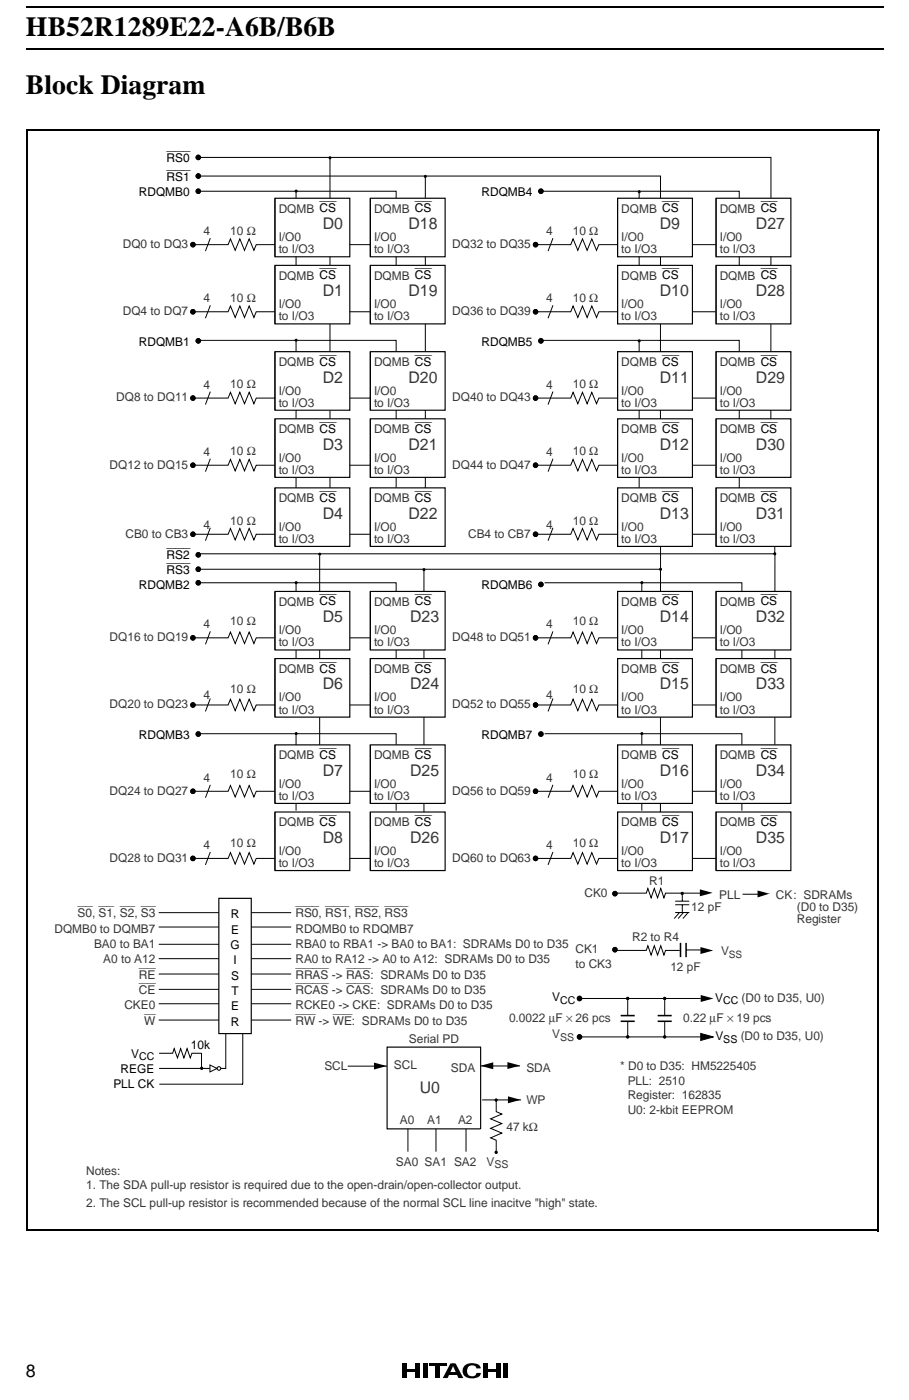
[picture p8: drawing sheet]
<svg xmlns="http://www.w3.org/2000/svg" width="162mm" height="249mm" viewBox="0 0 162 249" stroke-linecap="round" stroke-linejoin="round" font-family="sans-serif">
<path d="M4.6 1.3h152.5M4.6 8.7h152.5" fill="none" stroke="#000" stroke-width=".25"/>
<path d="M71.3 242.3h19.1v3.1h-19.1z" fill="#fff"/>
<g fill="#000">
<path d="M71.6 242.6h.7v2.6h-.7zM72.3 243.6h1.6v.4h-1.6zM73.9 242.6h.7v2.6h-.7zM75.2 242.6h.8v2.6h-.8zM77.5 242.6h.7v2.6h-.7zM79.8 244.2h1.5v.4h-1.5zM80.3 242.6h.7l1.3 2.6h-.8zM80.1 242.6h.6l-1.1 2.6h-.9zM82.7 242.9l.5-.3 .8-.1a1.41 1.41 0 0 1 1.4 .9h-.7a.62 .62 0 0 0-.8-.5 .95 .95 0 0 0-.8 1.3 .95 .95 0 0 0 1.5 .3l.1-.3h.8a1.27 1.27 0 0 1-1.6 1 1.37 1.37 0 0 1-1.5-.7 1.37 1.37 0 0 1 .3-1.6zM85.8 242.6h.8v2.6h-.8zM86.6 243.6h1.6v.4h-1.6zM88.2 242.6h.7v2.6h-.7z"/>
<path d="M89.5 242.6h.7v2.6h-.7z"/>
</g>
<path d="M76.3 242.8h3.1" fill="none" stroke="#000" stroke-width=".44"/>
<path d="M9.7 26.4h142.9v188.9h-142.9z" fill="#fff"/>
<g fill="none" stroke="#000" stroke-width=".18">
<path d="M58.7 28v59.3M34.3 43.5h6.2l.5-1 .8 2 .8-2 .9 2 .8-2 .8 2 .4-1h24.7M34.3 55.5h6.2l.5-1.1 .8 2.1 .8-2.1 .9 2.1 .8-2.1 .8 2.1 .4-1h24.7M95.2 43.5h6.2l.5-1 .8 2 .8-2 .9 2 .8-2 .8 2 .4-1h20.8M95.2 55.5h6.2l.5-1.1 .8 2.1 .8-2.1 .9 2.1 .8-2.1 .8 2.1 .4-1h20.8M34.3 70.8h6.2l.5-1 .8 2 .8-2 .9 2 .8-2 .8 2 .4-1h24.7M95.2 70.8h6.2l.5-1 .8 2 .8-2 .9 2 .8-2 .8 2 .4-1h20.8M34.3 82.8h6.2l.5-1.1 .8 2.1 .8-2.1 .9 2.1 .8-2.1 .8 2.1 .4-1h24.7M34.3 95h6.2l.5-1 .8 2.1 .8-2.1 .9 2.1 .8-2.1 .8 2.1 .4-1.1h24.7M95.2 82.8h6.2l.5-1.1 .8 2.1 .8-2.1 .9 2.1 .8-2.1 .8 2.1 .4-1h20.8M95.2 95h6.2l.5-1 .8 2.1 .8-2.1 .9 2.1 .8-2.1 .8 2.1 .4-1.1h20.8M117.4 91.9v9.4"/>
<path d="M137.7 89v9.7M34.3 113.5h6.2l.5-1.1 .8 2.1 .8-2.1 .9 2.1 .8-2.1 .8 2.1 .4-1h23.9M95.2 113.5h6.2l.5-1.1 .8 2.1 .8-2.1 .9 2.1 .8-2.1 .8 2.1 .4-1h20.8M34.3 125.4h6.2l.5-1 .8 2 .8-2 .9 2 .8-2 .8 2 .4-1h23.9M95.2 125.4h6.2l.5-1 .8 2 .8-2 .9 2 .8-2 .8 2 .4-1h20.8M34.3 140.8h6.2l.5-1.1 .8 2.1 .8-2.1 .9 2.1 .8-2.1 .8 2.1 .4-1h23.9M34.3 152.7h6.2l.5-1 .8 2 .8-2 .9 2 .8-2 .8 2 .4-1h23.9M95.2 140.8h6.2l.5-1.1 .8 2.1 .8-2.1 .9 2.1 .8-2.1 .8 2.1 .4-1h20.8M95.2 152.7h6.2l.5-1 .8 2 .8-2 .9 2 .8-2 .8 2 .4-1h20.8"/>
</g>
<g fill="#fff" stroke="#000" stroke-width=".18">
<path d="M28.2 162.4h23.6z"/>
<path d="M28.2 164.9h23.6z"/>
<path d="M28.2 168h23.6z"/>
<path d="M28.2 170.5h23.6z"/>
<path d="M28.2 173.3h23.6z"/>
<path d="M28.2 176h23.6z"/>
<path d="M28.2 178.6h23.6z"/>
<path d="M28.2 181.5h23.6z"/>
</g>
<path d="M35.3 34h35.1v13.7M52.6 34v13.7M75.6 31.3v56M96.3 34h35.1v13.7M113.6 34v13.7" fill="none" stroke="#000" stroke-width=".18"/>
<path d="M48.9 35.3h13.3v10.4h-13.3z" fill="#fff" stroke="#000" stroke-width=".21"/>
<g fill="#000">
<path d="M124.5 177l2.3 .6-2.3 .6zM124.5 183.9l2.3 .6-2.3 .6z"/>
<circle cx="35.2" cy="31.3" r=".47"/>
<circle cx="35.2" cy="34" r=".47"/>
<circle cx="35.2" cy="28" r=".47"/>
<circle cx="52.6" cy="34" r=".27"/>
<circle cx="58.7" cy="28.1" r=".27"/>
<circle cx="75.6" cy="31.4" r=".27"/>
<circle cx="113.6" cy="34.1" r=".27"/>
<circle cx="34.3" cy="43.5" r=".47"/>
<circle cx="52.6" cy="60.5" r=".27"/>
<circle cx="113.6" cy="60.6" r=".27"/>
<circle cx="137.7" cy="98.5" r=".27"/>
<circle cx="35.2" cy="103.7" r=".47"/>
<circle cx="52.6" cy="103.6" r=".27"/>
<circle cx="114.1" cy="103.6" r=".27"/>
<circle cx="117.4" cy="101.3" r=".27"/>
<circle cx="52.6" cy="130.5" r=".27"/>
<circle cx="114.1" cy="130.5" r=".27"/>
<circle cx="103" cy="177.6" r=".47"/>
<circle cx="111.6" cy="177.6" r=".27"/>
<circle cx="118.1" cy="177.6" r=".27"/>
<circle cx="103" cy="184.5" r=".47"/>
<circle cx="111.6" cy="184.5" r=".27"/>
<circle cx="118.1" cy="184.5" r=".27"/>
</g>
<g fill="none" stroke="#000" stroke-width=".18">
<path d="M35.3 31.3h82.1v49.8M35.3 28h101.7v54.1M48.9 35.3v10.3M37.4 42.4l-.9 2.3M35.3 60.6h35.1v28.9M52.6 60.6v28.9M96.3 60.6h35.1v28.9M113.6 60.6v28.9M35.3 103.7h35.1v13.7M52.6 103.7v13.7M96.8 103.7h35.1v13.7M114.1 103.7v13.7"/>
<path d="M35.3 130.5h35.1v13.7M52.6 130.5v13.7M96.8 130.5h35.1v13.7M114.1 130.5v13.7M121.3 159v1.3M103 177.6h21.5M111.6 177.6v3.1M118.1 177.6v3.1M120 162.3h2.5M120 160.3h2.5M120 161h2.5M121.3 161v1.3"/>
<path d="M122 169h3M103 184.5h21.5M111.6 181.7v2.8M118.1 181.7v2.8M124.6 183.9l2.2 .6-2.2 .6z"/>
<circle cx="35.2" cy="31.3" r=".41"/>
<circle cx="35.2" cy="34" r=".41"/>
<circle cx="35.2" cy="28" r=".41"/>
<circle cx="34.3" cy="43.5" r=".41"/>
<circle cx="35.2" cy="103.7" r=".41"/>
<circle cx="103" cy="177.6" r=".41"/>
<circle cx="111.6" cy="177.6" r=".2"/>
<circle cx="118.1" cy="177.6" r=".2"/>
<circle cx="103" cy="184.5" r=".41"/>
<circle cx="111.6" cy="184.5" r=".2"/>
<circle cx="118.1" cy="184.5" r=".2"/>
</g>
<path d="M121 167.7v2.6M122 167.7v2.6M110.3 180.7h2.5M110.3 181.7h2.5M116.9 180.7h2.5M116.9 181.7h2.5" fill="none" stroke="#000" stroke-width=".27"/>
<circle cx="121.3" cy="158.9" r=".2" fill="#000" stroke="#000" stroke-width=".18"/>
<path d="M48.9 47.2h13.3v10.4h-13.3z" fill="#fff" stroke="#000" stroke-width=".21"/>
<circle cx="34.3" cy="55.5" r=".47" fill="#000"/>
<g fill="none" stroke="#000" stroke-width=".18">
<path d="M37.4 54.3l-.9 2.3M48.9 47.2v10.4"/>
<circle cx="34.3" cy="55.5" r=".41"/>
</g>
<path d="M48.9 62.6h13.3v10.4h-13.3z" fill="#fff" stroke="#000" stroke-width=".21"/>
<g fill="#000">
<circle cx="34.3" cy="70.8" r=".47"/>
<circle cx="35.2" cy="60.6" r=".47"/>
</g>
<g fill="none" stroke="#000" stroke-width=".18">
<path d="M37.4 69.7l-.9 2.3M48.9 62.6v10.3"/>
<circle cx="34.3" cy="70.8" r=".41"/>
<circle cx="35.2" cy="60.6" r=".41"/>
</g>
<path d="M48.9 74.5h13.3v10.4h-13.3z" fill="#fff" stroke="#000" stroke-width=".21"/>
<circle cx="34.3" cy="82.8" r=".47" fill="#000"/>
<g fill="none" stroke="#000" stroke-width=".18">
<path d="M48.9 74.5v10.4M37.4 81.6l-.9 2.3"/>
<circle cx="34.3" cy="82.8" r=".41"/>
</g>
<path d="M48.9 86.8h13.3v10.4h-13.3z" fill="#fff" stroke="#000" stroke-width=".21"/>
<circle cx="34.3" cy="95" r=".47" fill="#000"/>
<g fill="none" stroke="#000" stroke-width=".18">
<path d="M37.4 93.9l-.9 2.3M48.9 86.8v10.4"/>
<circle cx="34.3" cy="95" r=".41"/>
</g>
<path d="M109.8 35.3h13.3v10.4h-13.3z" fill="#fff" stroke="#000" stroke-width=".21"/>
<g fill="#000">
<circle cx="96.1" cy="34" r=".47"/>
<circle cx="95.2" cy="43.5" r=".47"/>
</g>
<g fill="none" stroke="#000" stroke-width=".18">
<path d="M109.8 35.3v10.3M98.3 42.4l-.9 2.3"/>
<circle cx="96.1" cy="34" r=".41"/>
<circle cx="95.2" cy="43.5" r=".41"/>
</g>
<path d="M109.8 47.2h13.3v10.4h-13.3z" fill="#fff" stroke="#000" stroke-width=".21"/>
<circle cx="95.2" cy="55.5" r=".47" fill="#000"/>
<g fill="none" stroke="#000" stroke-width=".18">
<path d="M98.3 54.3l-.9 2.3M109.8 47.2v10.4"/>
<circle cx="95.2" cy="55.5" r=".41"/>
</g>
<path d="M109.8 62.6h13.3v10.4h-13.3z" fill="#fff" stroke="#000" stroke-width=".21"/>
<g fill="#000">
<circle cx="95.2" cy="70.8" r=".47"/>
<circle cx="96.1" cy="60.6" r=".47"/>
</g>
<g fill="none" stroke="#000" stroke-width=".18">
<path d="M98.3 69.7l-.9 2.3M109.8 62.6v10.3"/>
<circle cx="95.2" cy="70.8" r=".41"/>
<circle cx="96.1" cy="60.6" r=".41"/>
</g>
<path d="M109.8 74.5h13.3v10.4h-13.3z" fill="#fff" stroke="#000" stroke-width=".21"/>
<circle cx="95.2" cy="82.8" r=".47" fill="#000"/>
<g fill="none" stroke="#000" stroke-width=".18">
<path d="M109.8 74.5v10.4M98.3 81.6l-.9 2.3"/>
<circle cx="95.2" cy="82.8" r=".41"/>
</g>
<path d="M109.8 86.8h13.3v10.4h-13.3z" fill="#fff" stroke="#000" stroke-width=".21"/>
<circle cx="95.2" cy="95" r=".47" fill="#000"/>
<g fill="none" stroke="#000" stroke-width=".18">
<path d="M56.8 98.9v44M98.3 93.9l-.9 2.3M109.8 86.8v10.4"/>
<circle cx="95.2" cy="95" r=".41"/>
</g>
<path d="M48.9 105.2h13.3v10.4h-13.3z" fill="#fff" stroke="#000" stroke-width=".21"/>
<g fill="#000">
<circle cx="35.2" cy="98.7" r=".47"/>
<circle cx="56.8" cy="98.6" r=".27"/>
<circle cx="34.3" cy="113.5" r=".47"/>
<circle cx="35.2" cy="101.3" r=".47"/>
<circle cx="75.4" cy="101.3" r=".27"/>
</g>
<g fill="none" stroke="#000" stroke-width=".18">
<path d="M35.3 98.5h102.4v44.1M35.3 101.3h82.1v44M37.4 112.3l-.9 2.3M48.9 105.2v10.4M75.4 101.3v44"/>
<circle cx="35.2" cy="98.7" r=".41"/>
<circle cx="34.3" cy="113.5" r=".41"/>
<circle cx="35.2" cy="101.3" r=".41"/>
</g>
<path d="M48.9 117.2h13.3v10.4h-13.3z" fill="#fff" stroke="#000" stroke-width=".21"/>
<circle cx="34.3" cy="125.4" r=".47" fill="#000"/>
<g fill="none" stroke="#000" stroke-width=".18">
<path d="M48.9 117.2v10.3M37.4 124.3l-.9 2.3"/>
<circle cx="34.3" cy="125.4" r=".41"/>
</g>
<path d="M48.9 132.5h13.3v10.4h-13.3z" fill="#fff" stroke="#000" stroke-width=".21"/>
<g fill="#000">
<circle cx="35.2" cy="130.6" r=".47"/>
<circle cx="34.3" cy="140.8" r=".47"/>
</g>
<g fill="none" stroke="#000" stroke-width=".18">
<path d="M37.4 139.6l-.9 2.3M48.9 132.5v10.4"/>
<circle cx="35.2" cy="130.6" r=".41"/>
<circle cx="34.3" cy="140.8" r=".41"/>
</g>
<g fill="#fff" stroke="#000" stroke-width=".21">
<path d="M48.9 144.5h13.3v10.4h-13.3z"/>
<path d="M38.9 159.8h5.8v24.1h-5.8z"/>
</g>
<circle cx="34.3" cy="152.7" r=".47" fill="#000"/>
<g fill="none" stroke="#000" stroke-width=".18">
<path d="M37.4 151.6l-.9 2.3M48.9 144.5v10.3"/>
<circle cx="34.3" cy="152.7" r=".41"/>
</g>
<path d="M65.8 35.3h13.3v10.4h-13.3z" fill="#fff" stroke="#000" stroke-width=".21"/>
<path d="M65.8 35.3v10.3" fill="none" stroke="#000" stroke-width=".18"/>
<path d="M65.8 47.2h13.3v10.4h-13.3z" fill="#fff" stroke="#000" stroke-width=".21"/>
<path d="M65.8 47.2v10.4" fill="none" stroke="#000" stroke-width=".18"/>
<path d="M65.8 62.6h13.3v10.4h-13.3z" fill="#fff" stroke="#000" stroke-width=".21"/>
<path d="M65.8 62.6v10.3" fill="none" stroke="#000" stroke-width=".18"/>
<path d="M65.8 74.5h13.3v10.4h-13.3z" fill="#fff" stroke="#000" stroke-width=".21"/>
<path d="M65.8 74.5v10.4" fill="none" stroke="#000" stroke-width=".18"/>
<path d="M65.8 86.8h13.3v10.4h-13.3z" fill="#fff" stroke="#000" stroke-width=".21"/>
<path d="M65.8 86.8v10.4" fill="none" stroke="#000" stroke-width=".18"/>
<path d="M65.8 105.2h13.3v10.4h-13.3z" fill="#fff" stroke="#000" stroke-width=".21"/>
<path d="M65.8 105.2v10.4" fill="none" stroke="#000" stroke-width=".18"/>
<path d="M65.8 117.2h13.3v10.4h-13.3z" fill="#fff" stroke="#000" stroke-width=".21"/>
<path d="M65.8 117.2v10.3" fill="none" stroke="#000" stroke-width=".18"/>
<path d="M65.8 132.5h13.3v10.4h-13.3z" fill="#fff" stroke="#000" stroke-width=".21"/>
<path d="M65.8 132.5v10.4" fill="none" stroke="#000" stroke-width=".18"/>
<path d="M65.8 144.5h13.3v10.4h-13.3z" fill="#fff" stroke="#000" stroke-width=".21"/>
<path d="M65.8 144.5v10.3" fill="none" stroke="#000" stroke-width=".18"/>
<path d="M127.3 35.3h13.3v10.4h-13.3z" fill="#fff" stroke="#000" stroke-width=".21"/>
<path d="M127.3 35.3v10.3" fill="none" stroke="#000" stroke-width=".18"/>
<path d="M127.3 47.2h13.3v10.4h-13.3z" fill="#fff" stroke="#000" stroke-width=".21"/>
<path d="M127.3 47.2v10.4" fill="none" stroke="#000" stroke-width=".18"/>
<path d="M127.3 62.6h13.3v10.4h-13.3z" fill="#fff" stroke="#000" stroke-width=".21"/>
<path d="M127.3 62.6v10.3" fill="none" stroke="#000" stroke-width=".18"/>
<path d="M127.3 74.5h13.3v10.4h-13.3z" fill="#fff" stroke="#000" stroke-width=".21"/>
<path d="M127.3 74.5v10.4" fill="none" stroke="#000" stroke-width=".18"/>
<path d="M127.3 86.8h13.3v10.4h-13.3z" fill="#fff" stroke="#000" stroke-width=".21"/>
<path d="M127.3 86.8v10.4" fill="none" stroke="#000" stroke-width=".18"/>
<path d="M127.3 105.2h13.3v10.4h-13.3z" fill="#fff" stroke="#000" stroke-width=".21"/>
<path d="M127.3 105.2v10.4" fill="none" stroke="#000" stroke-width=".18"/>
<path d="M127.3 117.2h13.3v10.4h-13.3z" fill="#fff" stroke="#000" stroke-width=".21"/>
<path d="M127.3 117.2v10.3" fill="none" stroke="#000" stroke-width=".18"/>
<path d="M127.3 132.5h13.3v10.4h-13.3z" fill="#fff" stroke="#000" stroke-width=".21"/>
<path d="M127.3 132.5v10.4" fill="none" stroke="#000" stroke-width=".18"/>
<path d="M127.3 144.5h13.3v10.4h-13.3z" fill="#fff" stroke="#000" stroke-width=".21"/>
<path d="M127.3 144.5v10.3" fill="none" stroke="#000" stroke-width=".18"/>
<path d="M109.8 105.2h13.3v10.4h-13.3z" fill="#fff" stroke="#000" stroke-width=".21"/>
<g fill="#000">
<circle cx="95.2" cy="113.5" r=".47"/>
<circle cx="96.1" cy="104" r=".47"/>
</g>
<g fill="none" stroke="#000" stroke-width=".18">
<path d="M98.3 112.3l-.9 2.3M109.8 105.2v10.4"/>
<circle cx="95.2" cy="113.5" r=".41"/>
<circle cx="96.1" cy="104" r=".41"/>
</g>
<path d="M109.8 117.2h13.3v10.4h-13.3z" fill="#fff" stroke="#000" stroke-width=".21"/>
<circle cx="95.2" cy="125.4" r=".47" fill="#000"/>
<g fill="none" stroke="#000" stroke-width=".18">
<path d="M109.8 117.2v10.3M98.3 124.3l-.9 2.3"/>
<circle cx="95.2" cy="125.4" r=".41"/>
</g>
<path d="M109.8 132.5h13.3v10.4h-13.3z" fill="#fff" stroke="#000" stroke-width=".21"/>
<g fill="#000">
<circle cx="96.1" cy="130.6" r=".47"/>
<circle cx="95.2" cy="140.8" r=".47"/>
</g>
<g fill="none" stroke="#000" stroke-width=".18">
<path d="M98.3 139.6l-.9 2.3M109.8 132.5v10.4"/>
<circle cx="96.1" cy="130.6" r=".41"/>
<circle cx="95.2" cy="140.8" r=".41"/>
</g>
<path d="M109.8 144.5h13.3v10.4h-13.3z" fill="#fff" stroke="#000" stroke-width=".21"/>
<g fill="#000">
<path d="M124.4 158.2l2.3 .6-2.3 .7zM134.7 158.4l2.2 .6-2.2 .7zM124.5 168.5l2.3 .6-2.3 .6zM66.5 189l2.2 .7-2.2 .6zM85.4 189.6l2.3-.6v1.2zM90.2 188.9l2.3 .7-2.3 .6z"/>
<circle cx="95.2" cy="152.7" r=".47"/>
<circle cx="109.3" cy="159" r=".47"/>
<circle cx="109.3" cy="168.9" r=".47"/>
</g>
<g fill="none" stroke="#000" stroke-width=".18">
<path d="M98.3 151.6l-.9 2.3M109.4 158.9h5.5l.3-.8 .5 1.6 .6-1.6 .6 1.6 .5-1.6 .6 1.6 .3-.8h6.4M109.8 144.5v10.3M109.4 169.1h5.5l.3-.8 .5 1.6 .6-1.6 .6 1.6 .5-1.6 .6 1.6 .3-.8h2.5M28.3 187.4h2.4l.3-.9 .5 1.7 .6-1.7 .6 1.7 .6-1.7 .5 1.7 .3-.8h1.7v2.7M40.1 183.9v6.2h-11.8M43.2 183.9v9h-14.9"/>
<circle cx="95.2" cy="152.7" r=".41"/>
<circle cx="109.3" cy="159" r=".41"/>
<circle cx="109.3" cy="168.9" r=".41"/>
</g>
<path d="M68.8 186.3h16.6v14.5h-16.6z" fill="#fff" stroke="#000" stroke-width=".21"/>
<path d="M132 159.1h3.5M61.8 189.7h7M85.4 189.6h7M85.7 195.7h6.9M88.2 195.7v2.1l1 .4-2 .8 2 .9-2 .8 2 .9-2 .8 1 .5v2.1M72.5 200.8v4.1M77.5 200.8v4.1M82.8 200.8v4.1" fill="none" stroke="#000" stroke-width=".18"/>
<path d="M90.3 195l2.2 .7-2.2 .6z" fill="#000"/>
<g fill="#000" stroke="#000" stroke-width=".18">
<circle cx="35.8" cy="190.1" r=".2"/>
<circle cx="88.2" cy="195.7" r=".2"/>
<circle cx="88.2" cy="205" r=".2"/>
</g>
<g fill="#fff" stroke="#000" stroke-width=".18">
<path d="M37.3 189.5l1.3 .6-1.3 .6z"/>
<circle cx="38.9" cy="190.1" r=".32"/>
</g>
<path d="M120.7 162.4l-.9 1M121.4 162.4l-.9 1M122.3 162.4l-.9 1" fill="none" stroke="#000" stroke-width=".18"/>
<path d="M4.8 22.9v196M4.8 23.1h151.5M156.1 23.1v196M4.6 218.9h151.5" fill="none" stroke="#000" stroke-width=".34"/>
<g font-size="4.9">
<text x="4.6" y="6.4">HB52R1289E22-A6B/B6B</text>
<text x="4.6" y="16.7">Block Diagram</text>
</g>
<text font-size="3.2" x="4.6" y="244.9">8</text>
<g font-size="2.9" fill="#363539">
<text x="57.4" y="40.8">D0</text>
<text x="72.6" y="40.8">D18</text>
<text x="117.3" y="40.8">D9</text>
<text x="134.4" y="40.8">D27</text>
<text x="57.4" y="52.7">D1</text>
<text x="72.6" y="52.7">D19</text>
<text x="117.3" y="52.7">D10</text>
<text x="134.4" y="52.7">D28</text>
<text x="57.4" y="68.1">D2</text>
<text x="72.6" y="68.1">D20</text>
<text x="117.3" y="68.1">D11</text>
<text x="134.4" y="68.1">D29</text>
<text x="57.4" y="80">D3</text>
<text x="72.6" y="80">D21</text>
<text x="117.3" y="80">D12</text>
<text x="134.4" y="80">D30</text>
<text x="57.4" y="92.3">D4</text>
<text x="72.6" y="92.3">D22</text>
<text x="117.3" y="92.3">D13</text>
<text x="134.4" y="92.3">D31</text>
<text x="57.4" y="110.7">D5</text>
<text x="72.9" y="110.7">D23</text>
<text x="117.3" y="110.7">D14</text>
<text x="134.4" y="110.7">D32</text>
<text x="57.4" y="122.7">D6</text>
<text x="72.9" y="122.7">D24</text>
<text x="117.3" y="122.7">D15</text>
<text x="134.4" y="122.7">D33</text>
<text x="57.4" y="138">D7</text>
<text x="72.9" y="138">D25</text>
<text x="117.3" y="138">D16</text>
<text x="134.4" y="138">D34</text>
<text x="57.4" y="150">D8</text>
<text x="72.9" y="150">D26</text>
<text x="117.3" y="150">D17</text>
<text x="134.4" y="150">D35</text>
<text x="74.6" y="194.5">U0</text>
</g>
<g font-size="2.1">
<text x="29.6" y="28.9">RS0</text>
<text x="24.7" y="34.9">RDQMB0</text>
<text x="29.6" y="32.2">RS1</text>
<text x="85.6" y="34.9">RDQMB4</text>
<text x="117.7" y="37.8">CS</text>
<text x="117.7" y="49.7">CS</text>
<text x="24.7" y="61.5">RDQMB1</text>
<text x="85.6" y="61.5">RDQMB5</text>
<text x="117.7" y="65.1">CS</text>
<text x="117.7" y="77">CS</text>
<text x="29.6" y="99.4">RS2</text>
<text x="24.7" y="104.8">RDQMB2</text>
<text x="29.6" y="102.1">RS3</text>
<text x="85.6" y="104.8">RDQMB6</text>
<text x="117.7" y="107.7">CS</text>
<text x="117.7" y="119.7">CS</text>
<text x="24.7" y="131.4">RDQMB3</text>
<text x="85.6" y="131.4">RDQMB7</text>
<text x="117.7" y="135">CS</text>
<text x="41" y="163.4">R</text>
<text x="41.1" y="166.1">E</text>
<text x="41" y="168.8">G</text>
<text x="41.5" y="171.6">I</text>
<text x="41.1" y="174.3">S</text>
<text x="41.1" y="179.8">E</text>
<text x="41.2" y="177">T</text>
<text x="98.2" y="178.2">V</text>
<text x="127.1" y="178.2">V</text>
<text x="41" y="182.5">R</text>
<text x="127.2" y="185.1">V</text>
<text x="21.4" y="190.9">REGE</text>
<text x="23.3" y="188.1">V</text>
<text x="33.9" y="186.6">10k</text>
<text x="20.1" y="193.6">PLL CK</text>
</g>
<g font-size="2.1" fill="#363539">
<text x="36.2" y="41.9">4</text>
<text x="40.9" y="41.9">10 Ω</text>
<text x="49.5" y="37.8">DQMB CS</text>
<text x="66.5" y="37.8">DQMB CS</text>
<text x="97.1" y="41.9">4</text>
<text x="101.8" y="41.9">10 Ω</text>
<text x="110.4" y="37.8">DQMB</text>
<text x="127.9" y="37.8">DQMB CS</text>
<text x="21.8" y="44.1">DQ0 to DQ3</text>
<text x="49.5" y="42.9">I/O0</text>
<text x="49.5" y="45">to I/O3</text>
<text x="66.5" y="42.9">I/O0</text>
<text x="66.5" y="45">to I/O3</text>
<text x="80.4" y="44.1">DQ32 to DQ35</text>
<text x="110.4" y="42.9">I/O0</text>
<text x="110.4" y="45">to I/O3</text>
<text x="127.9" y="42.9">I/O0</text>
<text x="127.9" y="45">to I/O3</text>
<text x="36.2" y="53.8">4</text>
<text x="40.9" y="53.8">10 Ω</text>
<text x="49.5" y="49.7">DQMB CS</text>
<text x="66.5" y="49.7">DQMB CS</text>
<text x="97.1" y="53.8">4</text>
<text x="101.8" y="53.8">10 Ω</text>
<text x="110.4" y="49.7">DQMB</text>
<text x="127.9" y="49.7">DQMB CS</text>
<text x="21.8" y="56.1">DQ4 to DQ7</text>
<text x="49.5" y="54.8">I/O0</text>
<text x="49.5" y="57">to I/O3</text>
<text x="66.5" y="54.8">I/O0</text>
<text x="66.5" y="57">to I/O3</text>
<text x="80.4" y="56.1">DQ36 to DQ39</text>
<text x="110.4" y="54.8">I/O0</text>
<text x="110.4" y="57">to I/O3</text>
<text x="127.9" y="54.8">I/O0</text>
<text x="127.9" y="57">to I/O3</text>
<text x="49.5" y="65.1">DQMB CS</text>
<text x="66.5" y="65.1">DQMB CS</text>
<text x="110.4" y="65.1">DQMB</text>
<text x="127.9" y="65.1">DQMB CS</text>
<text x="20.7" y="71.4">DQ8 to DQ11</text>
<text x="36.2" y="69.2">4</text>
<text x="40.9" y="69">10 Ω</text>
<text x="49.5" y="70.2">I/O0</text>
<text x="66.5" y="70.2">I/O0</text>
<text x="80.4" y="71.4">DQ40 to DQ43</text>
<text x="97.1" y="69.2">4</text>
<text x="101.8" y="69">10 Ω</text>
<text x="110.4" y="70.2">I/O0</text>
<text x="127.9" y="70.2">I/O0</text>
<text x="49.5" y="72.3">to I/O3</text>
<text x="49.5" y="77">DQMB CS</text>
<text x="66.5" y="72.3">to I/O3</text>
<text x="66.5" y="77">DQMB CS</text>
<text x="110.4" y="72.3">to I/O3</text>
<text x="110.4" y="77">DQMB</text>
<text x="127.9" y="72.3">to I/O3</text>
<text x="127.9" y="77">DQMB CS</text>
<text x="19.5" y="83.4">DQ12 to DQ15</text>
<text x="36.2" y="81.1">4</text>
<text x="40.9" y="81">10 Ω</text>
<text x="49.5" y="82.1">I/O0</text>
<text x="66.5" y="82.1">I/O0</text>
<text x="80.4" y="83.4">DQ44 to DQ47</text>
<text x="97.1" y="81.1">4</text>
<text x="101.8" y="81">10 Ω</text>
<text x="110.4" y="82.1">I/O0</text>
<text x="127.9" y="82.1">I/O0</text>
<text x="49.5" y="84.3">to I/O3</text>
<text x="49.5" y="89.3">DQMB CS</text>
<text x="66.5" y="84.3">to I/O3</text>
<text x="66.5" y="89.3">DQMB CS</text>
<text x="110.4" y="84.3">to I/O3</text>
<text x="110.4" y="89.3">DQMB CS</text>
<text x="127.9" y="84.3">to I/O3</text>
<text x="127.9" y="89.3">DQMB CS</text>
<text x="22.3" y="95.6">CB0 to CB3</text>
<text x="36.2" y="94.1">4</text>
<text x="40.9" y="93.3">10 Ω</text>
<text x="49.5" y="94.4">I/O0</text>
<text x="66.5" y="94.4">I/O0</text>
<text x="83.2" y="95.6">CB4 to CB7</text>
<text x="97.1" y="94.1">4</text>
<text x="101.8" y="93.3">10 Ω</text>
<text x="110.4" y="94.4">I/O0</text>
<text x="127.9" y="94.4">I/O0</text>
<text x="49.5" y="96.6">to I/O3</text>
<text x="66.5" y="96.6">to I/O3</text>
<text x="110.4" y="96.6">to I/O3</text>
<text x="127.9" y="96.6">to I/O3</text>
<text x="49.5" y="107.8">DQMB CS</text>
<text x="66.5" y="107.8">DQMB CS</text>
<text x="110.4" y="107.8">DQMB</text>
<text x="127.9" y="107.8">DQMB CS</text>
<text x="36.2" y="111.8">4</text>
<text x="40.9" y="111.2">10 Ω</text>
<text x="49.5" y="112.8">I/O0</text>
<text x="66.5" y="112.8">I/O0</text>
<text x="97.1" y="111.8">4</text>
<text x="101.8" y="111.2">10 Ω</text>
<text x="110.4" y="112.8">I/O0</text>
<text x="127.9" y="112.8">I/O0</text>
<text x="19.5" y="114.1">DQ16 to DQ19</text>
<text x="49.5" y="115">to I/O3</text>
<text x="49.5" y="119.7">DQMB CS</text>
<text x="66.5" y="115">to I/O3</text>
<text x="66.5" y="119.7">DQMB CS</text>
<text x="80.4" y="114.1">DQ48 to DQ51</text>
<text x="110.4" y="115">to I/O3</text>
<text x="110.4" y="119.7">DQMB</text>
<text x="127.9" y="115">to I/O3</text>
<text x="127.9" y="119.7">DQMB CS</text>
<text x="36.2" y="124.4">4</text>
<text x="40.9" y="123.3">10 Ω</text>
<text x="49.5" y="124.8">I/O0</text>
<text x="66.5" y="124.8">I/O0</text>
<text x="97.1" y="124.4">4</text>
<text x="101.8" y="123.3">10 Ω</text>
<text x="110.4" y="124.8">I/O0</text>
<text x="127.9" y="124.8">I/O0</text>
<text x="19.5" y="126">DQ20 to DQ23</text>
<text x="49.5" y="126.9">to I/O3</text>
<text x="66.5" y="126.9">to I/O3</text>
<text x="80.4" y="126">DQ52 to DQ55</text>
<text x="110.4" y="126.9">to I/O3</text>
<text x="127.9" y="126.9">to I/O3</text>
<text x="49.5" y="135.1">DQMB CS</text>
<text x="66.5" y="135.1">DQMB CS</text>
<text x="110.4" y="135.1">DQMB</text>
<text x="127.9" y="135.1">DQMB CS</text>
<text x="19.5" y="141.4">DQ24 to DQ27</text>
<text x="36.2" y="139.1">4</text>
<text x="40.9" y="138.3">10 Ω</text>
<text x="49.5" y="140.1">I/O0</text>
<text x="49.5" y="142.3">to I/O3</text>
<text x="66.5" y="140.1">I/O0</text>
<text x="66.5" y="142.3">to I/O3</text>
<text x="80.4" y="141.4">DQ56 to DQ59</text>
<text x="97.1" y="139.1">4</text>
<text x="101.8" y="138.3">10 Ω</text>
<text x="110.4" y="140.1">I/O0</text>
<text x="110.4" y="142.3">to I/O3</text>
<text x="127.9" y="140.1">I/O0</text>
<text x="127.9" y="142.3">to I/O3</text>
<text x="49.5" y="147">DQMB CS</text>
<text x="66.5" y="147">DQMB CS</text>
<text x="110.4" y="147">DQMB CS</text>
<text x="127.9" y="147">DQMB CS</text>
<text x="19.5" y="153.3">DQ28 to DQ31</text>
<text x="36.2" y="151">4</text>
<text x="40.9" y="150.7">10 Ω</text>
<text x="49.5" y="152.1">I/O0</text>
<text x="49.5" y="154.2">to I/O3</text>
<text x="66.5" y="152.1">I/O0</text>
<text x="66.5" y="154.2">to I/O3</text>
<text x="80.4" y="153.3">DQ60 to DQ63</text>
<text x="97.1" y="151">4</text>
<text x="101.8" y="150.7">10 Ω</text>
<text x="110.4" y="152.1">I/O0</text>
<text x="110.4" y="154.2">to I/O3</text>
<text x="127.9" y="152.1">I/O0</text>
<text x="127.9" y="154.2">to I/O3</text>
<text x="103.9" y="159.6">CK0</text>
<text x="115.4" y="157.4">R1</text>
<text x="127.8" y="159.9">PLL</text>
<text x="137.9" y="159.9">CK: SDRAMs</text>
<text x="9.7" y="165.9">DQMB0 to DQMB7</text>
<text x="13.8" y="163.2">S0, S1, S2, S3</text>
<text x="52.5" y="165.9">RDQMB0 to RDQMB7</text>
<text x="52.5" y="163.2">RS0, RS1, RS2, RS3</text>
<text x="112.4" y="167.4">R2 to R4</text>
<text x="122.9" y="162">12 pF</text>
<text x="141.6" y="162">(D0 to D35)</text>
<text x="141.6" y="164.2">Register</text>
<text x="16.7" y="168.7">BA0 to BA1</text>
<text x="18.4" y="171.4">A0 to A12</text>
<text x="52.5" y="168.7">RBA0 to RBA1 -&gt; BA0 to BA1: SDRAMs D0 to D35</text>
<text x="52.5" y="171.4">RA0 to RA12 -&gt; A0 to A12: SDRAMs D0 to D35</text>
<text x="102.3" y="169.6">CK1</text>
<text x="102.3" y="172.2">to CK3</text>
<text x="119.2" y="172.8">12 pF</text>
<text x="128.2" y="169.8">V</text>
<text x="22.1" y="179.6">CKE0</text>
<text x="24.7" y="174.1">RE</text>
<text x="24.7" y="176.9">CE</text>
<text x="52.5" y="174.1">RRAS -&gt; RAS: SDRAMs D0 to D35</text>
<text x="52.5" y="176.9">RCAS -&gt; CAS: SDRAMs D0 to D35</text>
<text x="52.5" y="179.6">RCKE0 -&gt; CKE: SDRAMs D0 to D35</text>
<text x="25.6" y="182.3">W</text>
<text x="52.5" y="182.3">RW -&gt; WE: SDRAMs D0 to D35</text>
<text x="72.7" y="185.6">Serial PD</text>
<text x="90.5" y="181.9">0.0022 µF × 26 pcs</text>
<text x="98.2" y="184.6">V</text>
<text x="121.4" y="181.9">0.22 µF × 19 pcs</text>
<text x="57.7" y="190.3">SCL</text>
<text x="70" y="190.3">SCL</text>
<text x="80.2" y="190.7">SDA</text>
<text x="93.6" y="190.7">SDA</text>
<text x="110.2" y="190.3">* D0 to D35: HM5225405</text>
<text x="93.6" y="196.3">WP</text>
<text x="111.6" y="193">PLL: 2510</text>
<text x="111.6" y="195.6">Register: 162835</text>
<text x="71.1" y="200">A0</text>
<text x="75.9" y="200">A1</text>
<text x="81.4" y="200">A2</text>
<text x="90" y="201.2">47 kΩ</text>
<text x="111.6" y="198.2">U0: 2-kbit EEPROM</text>
<text x="15.3" y="208.9">Notes:</text>
<text x="70.4" y="207.5">SA0 SA1 SA2</text>
<text x="86.5" y="207.4">V</text>
<text x="15.3" y="211.6">1. The SDA pull-up resistor is required due to the open-drain/open-collector output.</text>
<text x="15.3" y="214.7">2. The SCL pull-up resistor is recommended because of the normal SCL line inacitve &quot;high&quot; state.</text>
</g>
<g font-size="1.9">
<text x="99.6" y="178.6">CC</text>
<text x="128.5" y="178.7">CC (D0 to D35, U0)</text>
<text x="128.6" y="185.5">SS (D0 to D35, U0)</text>
<text x="24.7" y="188.6">CC</text>
</g>
<g font-size="1.9" fill="#363539">
<text x="99.6" y="185.1">SS</text>
<text x="87.9" y="207.9">SS</text>
</g>
<text font-size="1.8" fill="#363539" x="129.6" y="170.5">SS</text>
</svg>
